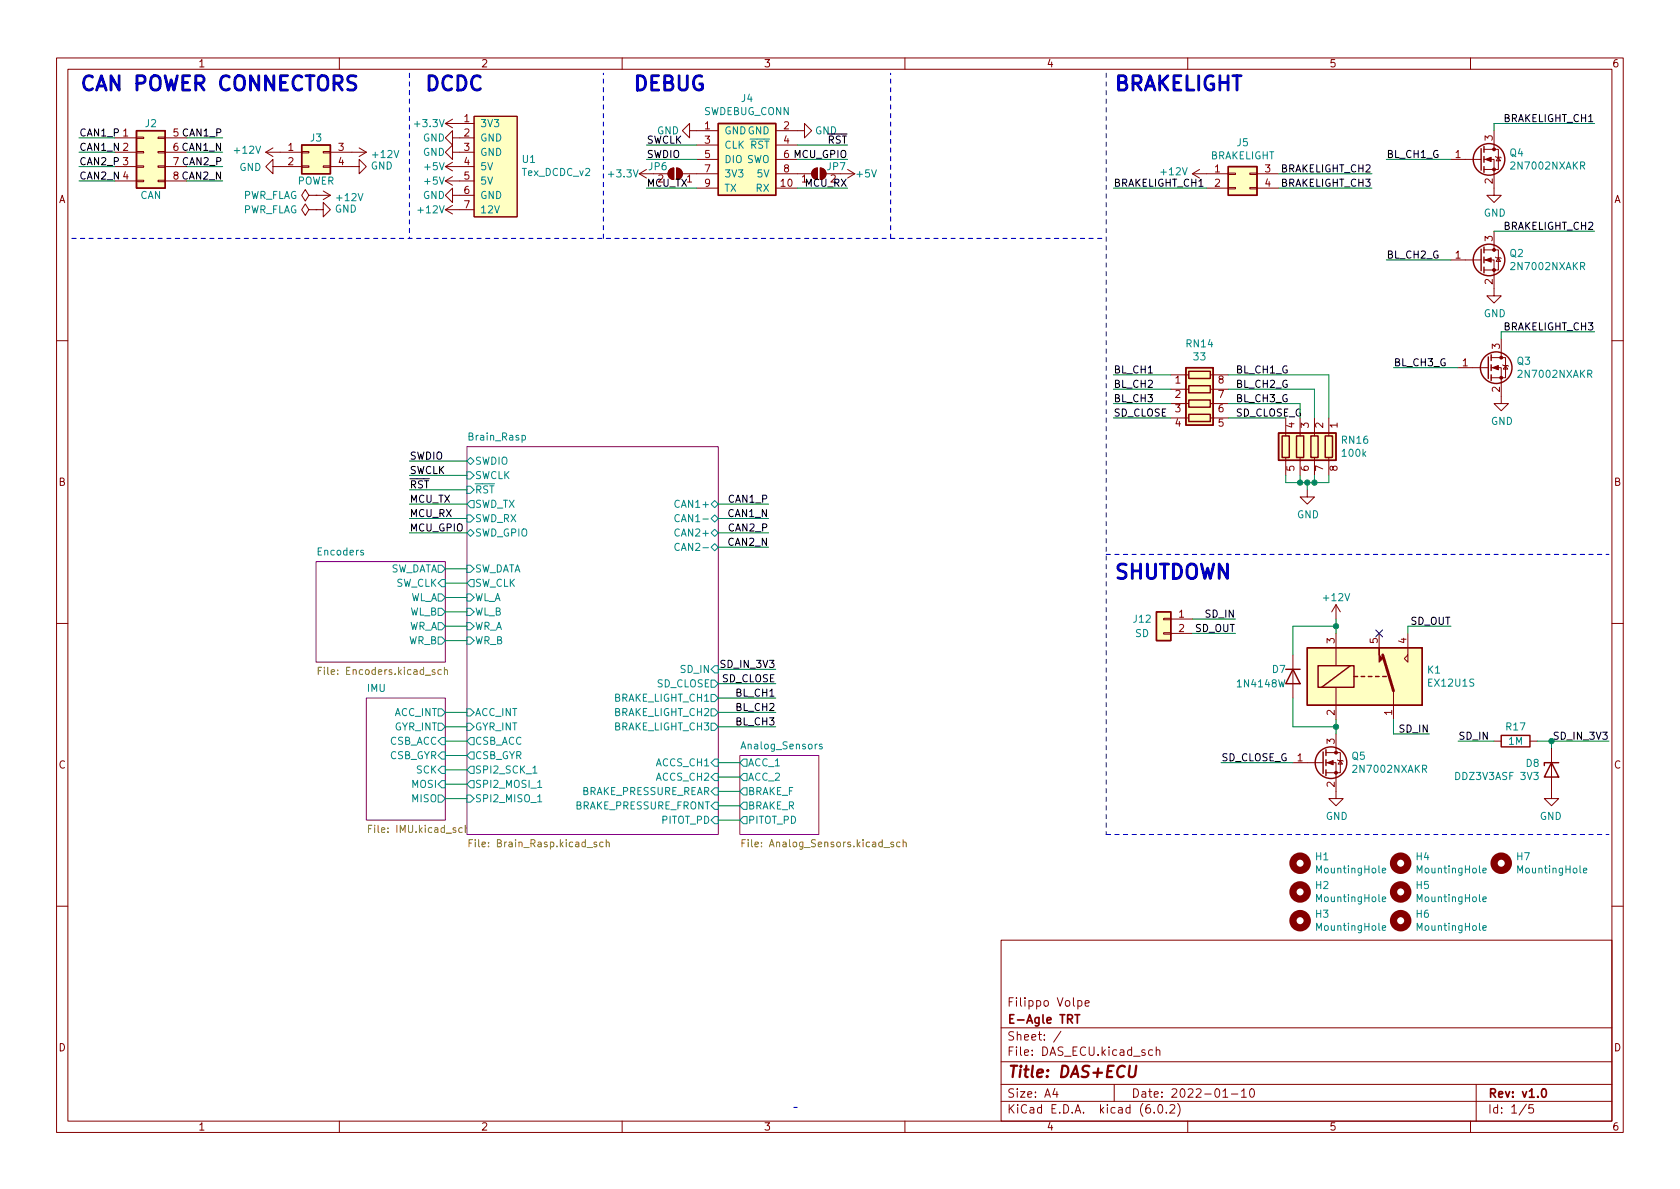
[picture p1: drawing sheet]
<svg xmlns="http://www.w3.org/2000/svg" width="297mm" height="210mm" viewBox="0 0 297 210" stroke-linecap="round" stroke-linejoin="round" font-family="sans-serif">
<g fill="none" stroke="#840000" stroke-width=".18">
<path d="M10 10.2h277v190.1h-277zM12 12.2h273v186.1h-273zM60 10.2v2M110 10.2v2M160 10.2v2M210 10.2v2M260 10.2v2M20.3 24.4h3.8M20.3 26.9h3.8M20.3 29.5h3.8M20.3 32h3.8M24.1 31.9h1.3v.2h-1.3z"/>
<path d="M24.1 29.3h1.3v.3h-1.3zM24.1 26.8h1.3v.2h-1.3zM24.1 24.3h1.3v.2h-1.3zM27.9 31.9h1.3v.2h-1.3zM27.9 29.3h1.3v.3h-1.3zM27.9 26.8h1.3v.2h-1.3zM27.9 24.3h1.3v.2h-1.3zM29.2 24.4h3.8M29.2 26.9h3.8M29.2 29.5h3.8M29.2 32h3.8M47 26.9h6.3"/>
<path d="M47 26.9l1.3 .8M48.3 29.5v-1.3l-1.3 1.3 1.3 1.2v-1.2h5M48.3 26.2l-1.3 .7M53.3 29.3h1.3v.3h-1.3zM53.3 26.8h1.3v.2h-1.3zM54.6 37.1l-.6-1-.7 1 .7 1 .6-1h1.3M54.6 34.5l-.6-1-.7 1 .7 1.1 .6-1.1h1.3M55.9 37.1h.1M55.9 34.5h.1M55.9 37.1h1.2v-1.3l1.3 1.3-1.3 1.2v-1.2M55.9 34.5h2.5M57.1 29.3h1.3v.3h-1.3z"/>
<path d="M57.1 26.8h1.3v.2h-1.3zM57.1 33.8l1.3 .7M58.4 29.5h5.1v-1.3l1.3 1.3-1.3 1.2v-1.2M58.4 26.9h6.4M58.4 34.5l-1.3 .8M63.5 26.2l1.3 .7M64.8 26.9l-1.3 .8M78.7 37.1l1.3 .7M78.7 37.1h5.1M78.7 21.8l1.3 .8M78.7 21.8h5.1M78.7 29.5h5.1"/>
<path d="M78.7 32h5.1M78.7 32l1.3 .8M78.7 29.5l1.3 .7M80 24.4v-1.3l-1.3 1.3 1.3 1.2v-1.2h3.8M80 26.9v-1.3l-1.3 1.3 1.3 1.3v-1.3h3.8M80 34.5v-1.2l-1.3 1.2 1.3 1.3v-1.3h3.8M80 36.3l-1.3 .8M80 21.1l-1.3 .7M80 31.2l-1.3 .8M80 28.7l-1.3 .8M83.8 20.6h7.6v17.7h-7.6zM113 30.7h2.6"/>
<path d="M113 30.7l1.3 .8M114.3 30l-1.3 .7M118.4 30l.7-.3v2a1.02 1.02 0 0 1-.9-.6 1.02 1.02 0 0 1 .2-1.1zM119.6 29.7a1.02 1.02 0 0 1 1 1 1.02 1.02 0 0 1-1 1zM120.6 30.7h6.4M121.9 23.1v-1.3l-1.3 1.3 1.3 1.3v-1.3h5.1M123.2 33.3h3.8M123.2 28.2h3.8M123.2 25.6h3.8M137.2 23.1h5v-1.3l1.3 1.3-1.3 1.3v-1.3M137.2 30.7h6.3M137.2 33.3h3.8"/>
<path d="M137.2 28.2h3.8M137.2 25.6h3.8M143.8 30l.7-.3v2a1.02 1.02 0 0 1-.9-.6 1.02 1.02 0 0 1 .2-1.1zM145 29.7a1.02 1.02 0 0 1 1 1 1.02 1.02 0 0 1-1 1zM148.6 30.7h2.5M149.9 30l1.2 .7M151.1 30.7l-1.2 .8M210.8 30.7h6.4M210.8 30.7l1.3 .8M212.1 30l-1.3 .7M213.4 33.3h3.8M217.2 33.1h1.2v.3h-1.2z"/>
<path d="M217.2 30.6h1.2v.3h-1.2zM221 33.1h1.2v.3h-1.2zM221 30.6h1.2v.3h-1.2zM222.2 30.7h3.9M222.2 33.3h3.9M256.5 28.2h5.4M262.4 28.2h1.8v6.3h1.2l-1.2 1.3-1.3-1.3h1.3M262.4 26.4h2.5v3.6h-2.5M264.2 23.1v3.3M264.4 27.7l.1 .1h.8l.1 .1M264.9 27.8l.4 .6h-.8zM256.5 46h5.4"/>
<path d="M262.4 46h1.8v6.3h1.2l-1.2 1.3-1.3-1.3h1.3M262.4 44.2h2.5v3.5h-2.5M264.2 40.9v3.3M264.4 45.5l.1 .1h.8l.1 .1M264.9 45.6l.4 .6h-.8zM265.4 59.9v3.3M10 60.2h2M207 66.3h3.2M207 68.8h3.2M207 71.4h3.2M207 73.9h3.2M214 66.3h3.2"/>
<path d="M214 68.8h3.2M214 71.4h3.2M214 73.9h3.2M227.3 73.9v3.2M229.9 73.9v3.2M232.4 73.9v3.2M234.9 73.9v3.2M257.8 65h5.3M263.7 65h1.7v6.4h1.3l-1.3 1.2-1.2-1.2h1.2M263.7 63.2h2.5v3.6h-2.5M265.7 64.5l.1 .1h.8l.1 .2M266.2 64.6l.4 .7h-.8z"/>
<path d="M285 60.2h2M227.3 80.9v3.2M229.9 80.9v3.2M231.1 86.6v1.3h1.3l-1.3 1.2-1.2-1.2h1.2M232.4 80.9v3.2M234.9 80.9v3.2M10 110.2h2M205.7 111.9h1.3v.2h-1.3zM205.7 109.3h1.3v.3h-1.3zM207 109.5h3.8M207 112h3.8M228.6 115.8v7.6"/>
<path d="M236.2 106.9v2.6M236.2 112v5.7M236.2 106.9l-.7 1.3M236.2 106.9l.8 1.3M243.8 112v2.5M248.9 112v5.1l-.6-.6 .6-.7M285 110.2h2M228.6 134.9h5.3M234.4 134.9h1.8v6.3h1.3l-1.3 1.3-1.3-1.3h1.3M234.4 133.1h2.6v3.5h-2.6M236.2 121.5v5.7M236.2 129.8v3.3"/>
<path d="M236.5 134.4l.1 .1h.8l.1 .1M237 134.5l.4 .6h-.8zM246.4 122.2v5M264.2 131.1h1.2M270.5 131.1h1.3M274.3 132.3v8.9h-1.3l1.3 1.3 1.3-1.3h-1.3M10 160.2h2M177 166.3h108v32h-108zM190.6 177l.4-.1 .3 .3v.4l-.2 .3h-.5M191.9 177.4l.7-.1-.1-.3-.4-.1-.2 .2v.8h.6M285 160.2h2M60 198.3v2"/>
<path d="M110 198.3v2M160 198.3v2M177 194.8h108M177 191.8h108M177 187.8h108M177 181.8h108M186.5 192.5l-.4 1h1M186.9 193v1M187.6 182.4l-1.3 1.9M197 191.8v3M203.8 185.7l-.4-.1-.3 .3v.4l.1 .3h.6M204.1 196.7v.1"/>
<path d="M204.4 185.8l.2-.2 .4 .1 .1 .9M204.4 185.1v1.5M204.9 195.4l.2-.1a.81 .81 0 0 1 .6 .7 .81 .81 0 0 1-.3 .8h-.2a.81 .81 0 0 1-.6-.6 .81 .81 0 0 1 .3-.8zM206.2 196.7v.1M206.9 195.5l.5-.2 .2 .2 .1 .3-.9 1h.9M208.2 195.1a1.72 1.72 0 0 1 0 2.3M210 198.3v2M216.2 194h.9M217.7 193.5h1.2M219.5 193l.4-.5v1.5M219.5 194h.9M221.1 192.7l.2-.2a.81 .81 0 0 1 .6 .7 .81 .81 0 0 1-.3 .8h-.2a.81 .81 0 0 1-.3-1.3z"/>
<path d="M260 198.3v2M261 191.8v6.5M269.9 195.3l-1.3 1.9M271.1 195.3h-.7l-.1 .7 .2-.1 .5 .1 .2 .2-.1 .5-.2 .1-.6-.1"/>
</g>
<path d="M190.1 179.4h.8M190.5 179.4v1.5M272.8 192.6l.1-.1a.81 .81 0 0 1 .6 .7 .81 .81 0 0 1-.3 .8h-.1a.81 .81 0 0 1-.6-.6 .81 .81 0 0 1 .3-.8z" fill="none" stroke="#840000" stroke-width=".3"/>
<path d="M199.8 188.5l-.2 1.6 .1 .3a.66 .66 0 0 0 1-.3l.2-1.6" fill="none" stroke="#840000" stroke-width=".4"/>
<g fill="#fff" stroke="#fff" stroke-width=".18">
<path d="M130.8 133.6h14v14h-14z"/>
<path d="M64.8 123.4h13.9v21.6h-13.9z"/>
<path d="M55.9 99.3h22.8v17.8h-22.8z"/>
<path d="M82.5 79h44.5v68.6h-44.5z"/>
</g>
<path d="M82.5 79h44.5v68.6h-44.5zM55.9 99.3h22.8v17.8h-22.8zM64.8 123.4h13.9v21.6h-13.9zM130.8 133.6h14v14h-14z" fill="none" stroke="#840084" stroke-width=".18"/>
<g fill="none" stroke="#008484" stroke-width=".18">
<path d="M92.3 77h.4l.2 .2-.1 .6h-.5M64.2 97.4l-.3-.1-.1 .2v.2l.4 .1v.3h-.4M77.5 99.9h.6l.6 .7-.6 .6h-.6zM82.5 81.5l.7-.6 .6 .6-.6 .7zM82.5 83.4h.7l.6 .7-.6 .6h-.7zM82.5 86h.7l.6 .6-.6 .6h-.7zM82.5 99.9h.7l.6 .7-.6 .6h-.7zM82.5 94.2l.7-.6 .6 .6-.6 .7zM82.5 91.1h.7l.6 .6-.6 .6h-.7zM83.2 88.5h.6v1.3h-.6l-.7-.7zM120.1 91.1a.6 .6 0 0 0-.8 .4 .6 .6 0 0 0 .6 .8l.2-.2M120.1 96.2a.6 .6 0 0 0-.8 .4 .6 .6 0 0 0 .6 .7l.2-.1"/>
<path d="M125.7 89.1l.7-.6 .6 .6-.6 .7zM125.7 94.2l.7-.6 .6 .6-.6 .7zM125.7 96.8l.7-.7 .6 .7-.6 .6zM126.4 91.1l.6 .6-.6 .6-.7-.6zM77.5 105h.6l.6 .7-.6 .6h-.6zM77.5 107.6h.6l.6 .6-.6 .6h-.6zM77.5 110.1h.6l.6 .6-.6 .7h-.6zM77.5 112.6h.6l.6 .7-.6 .6h-.6zM78.1 102.5h.6v1.3h-.6l-.6-.7zM82.5 105h.7l.6 .7-.6 .6h-.7zM82.5 107.6h.7l.6 .6-.6 .6h-.7zM82.5 110.1h.7l.6 .6-.6 .7h-.7z"/>
<path d="M82.5 112.6h.7l.6 .7-.6 .6h-.7zM83.2 102.5h.6v1.3h-.6l-.7-.7zM126.4 117.7h.6v1.3h-.6l-.7-.6zM77.5 136.1l.6-.6h.6v1.3h-.6zM77.5 125.3h.6l.6 .7-.6 .6h-.6zM77.5 127.9h.6l.6 .6-.6 .7h-.6zM77.5 133.6l.6-.6h.6v1.2h-.6zM78.1 138h.6v1.3h-.6l-.6-.6zM78.1 130.4h.6v1.3h-.6l-.6-.6zM82.5 125.3h.7l.6 .7-.6 .6h-.7zM82.5 127.9h.7l.6 .6-.6 .7h-.7zM83.2 130.4h.6v1.3h-.6l-.7-.6z"/>
<path d="M83.2 133h.6v1.2h-.6l-.7-.6zM83.2 138h.6v1.3h-.6l-.7-.6zM83.2 135.5h.6v1.3h-.6l-.7-.7zM94.2 136.7h.7M95.1 139.3h.7M125.7 122.8h.7l.6 .6-.6 .7h-.7zM125.7 125.3h.7l.6 .7-.6 .6h-.7zM125.7 127.9h.7l.6 .6-.6 .7h-.7zM125.7 120.3h.7l.6 .6-.6 .6h-.7zM126.4 139.3h.6v1.3h-.6l-.7-.7zM126.4 136.8h.6v1.2h-.6l-.7-.6zM126.4 134.2h.6v1.3h-.6l-.7-.6z"/>
<path d="M131.4 134.2h.7v1.3h-.7l-.6-.6zM131.4 136.8h.7v1.2h-.7l-.6-.6zM131.4 139.3h.7v1.3h-.7l-.6-.7zM145.3 131.7l-.3-.1-.1 .2v.2l.4 .1v.3h-.4M77.5 140.6h.6l.6 .6-.6 .7h-.6zM82.5 140.6h.7l.6 .6-.6 .7h-.7zM95.1 141.8h.7M126.4 141.9h.6v1.2h-.6l-.7-.6zM126.4 144.4h.6v1.3h-.6l-.7-.7zM131.4 141.9h.7v1.2h-.7l-.6-.6zM131.4 144.4h.7v1.3h-.7l-.6-.7zM244.4 153.9l.6-.1-.1-.2-.3-.1-.2 .2 .1 .6h.4"/>
<path d="M244.4 159l.6-.1-.1-.2-.3-.1-.2 .2 .1 .6h.4M262.2 153.9l.6-.1-.1-.2-.3-.1-.2 .2v.6h.5M262.2 159l.6-.1-.1-.2-.3-.1-.2 .2v.6h.5M280 153.9l.6-.1-.1-.2-.4-.1-.1 .2v.6h.5M244.4 164.1l.6-.1-.1-.3h-.3l-.2 .2 .1 .6h.4M262.2 164.1l.6-.1-.1-.3h-.3l-.2 .2v.6h.5"/>
</g>
<g fill="none" stroke="#848400" stroke-width=".18">
<path d="M56.3 118.6h.4M56.9 118h-.6v1.3M78 118.5l-.3-.1-.3 .3 .1 .5h.5M78.6 118.5l.2-.1 .3 .1v.8M78.6 118v1.3M65.2 146.5h.4M65.8 145.9h-.6v1.3M81.7 146.4h-.3l-.3 .2 .1 .5h.5M82.3 146.5l.1-.1h.4v.8M82.3 145.9v1.3M82.9 149.1h.5M83.5 148.5h-.6v1.2"/>
<path d="M106.6 149l-.3-.1-.3 .2 .2 .6h.4M107.2 149l.2-.1 .3 .1v.7M107.2 148.5v1.2M131.2 149.1h.4M131.8 148.5h-.6v1.2M158 149l-.3-.1-.2 .2 .1 .2 .4 .1v.3h-.5M159.1 149l-.3-.1-.3 .2 .1 .6h.5M159.7 149l.2-.1 .3 .1v.7M159.7 148.5v1.2"/>
</g>
<g fill="#ffffc2" stroke="#ffffc2" stroke-width=".18">
<path d="M217.2 29.5h5v5h-5z"/>
<path d="M83.8 20.6h7.6v17.7h-7.6z"/>
<path d="M226.1 76.6h10.1v4.8h-10.1z"/>
<path d="M24.1 23.1h5.1v10.2h-5.1z"/>
<path d="M53.3 25.6h5.1v5.1h-5.1z"/>
<path d="M209.7 65h4.8v10.2h-4.8z"/>
<path d="M127 21.8h10.2v12.7h-10.2z"/>
<path d="M204.5 108.2h2.5v5.1h-2.5z"/>
<path d="M231.1 114.5h20.4v10.2h-20.4z"/>
</g>
<g fill="none" stroke="#840000" stroke-width=".25">
<path d="M24.1 23.1h5.1v10.2h-5.1zM53.3 25.6h5.1v5.1h-5.1zM127 21.8h10.2v12.7h-10.2zM217.2 29.5h5v5h-5zM261.9 26.3v3.8M262.4 25.9v1M262.4 27.7v1M262.4 29.5v1M261.9 44.1v3.8M262.4 43.7v1M262.4 45.5v1M262.4 47.2v1.1"/>
<path d="M209.7 65h4.8v10.2h-4.8zM210.2 65.7h3.8v1.2h-3.8zM210.2 68.2h3.8v1.3h-3.8zM210.2 70.7h3.8v1.3h-3.8zM210.2 73.3h3.8v1.2h-3.8zM226.1 76.6h10.1v4.8h-10.1zM226.7 77.1h1.3v3.8h-1.3zM229.2 77.1h1.3v3.8h-1.3zM231.8 77.1h1.2v3.8h-1.2zM234.3 77.1h1.3v3.8h-1.3zM263.1 63.1v3.8M263.7 62.7v1"/>
<path d="M263.7 64.5v1M263.7 66.3v1M204.5 108.2h2.5v5.1h-2.5zM227.3 118.4h2.6M228.6 118.4l1.3 2.5h-2.6zM231.1 114.5h20.4v10.2h-20.4zM233 117.7h6.4v3.8h-6.4zM238.8 117.7l-5.1 3.8M239.4 119.6h.6M240.7 119.6h.6M241.9 119.6h.7M243.2 119.6h.6"/>
<path d="M244.5 119.6h.6M233.9 133v3.8M234.4 132.6v1M234.4 134.4v1M234.4 136.1v1.1M265.4 130h5.1v2.1h-5.1zM274.3 134.9l1.3 2.5h-2.6zM275.6 134.9h-2.6v.5"/>
<circle cx="263.3" cy="28.2" r="2.79"/>
<circle cx="263.3" cy="46" r="2.79"/>
<circle cx="264.5" cy="65" r="2.79"/>
<circle cx="235.3" cy="134.9" r="2.79"/>
</g>
<g fill="#840000" stroke="#840000" stroke-width=".18">
<path d="M234.7 134.9l1-.4v.7z"/>
<path d="M262.6 46l1.1-.4v.7z"/>
<path d="M119.6 29.7a1.02 1.02 0 0 1 1 1 1.02 1.02 0 0 1-1 1z"/>
<path d="M118.4 30l.7-.3v2a1.02 1.02 0 0 1-.9-.6 1.02 1.02 0 0 1 .2-1.1z"/>
<path d="M263.9 65l1-.4v.8z"/>
<path d="M262.6 28.2l1.1-.4v.8z"/>
<path d="M143.8 30l.7-.3v2a1.02 1.02 0 0 1-.9-.6 1.02 1.02 0 0 1 .2-1.1z"/>
<path d="M145 29.7a1.02 1.02 0 0 1 1 1 1.02 1.02 0 0 1-1 1z"/>
<path d="M243.8 114.5v1.3l.7 .7-.7 .6z"/>
<circle cx="236.2" cy="136.6" r=".25"/>
<circle cx="236.2" cy="133.1" r=".25"/>
<circle cx="264.2" cy="47.7" r=".25"/>
<circle cx="264.2" cy="44.2" r=".25"/>
<circle cx="265.4" cy="66.8" r=".25"/>
<circle cx="265.4" cy="63.2" r=".25"/>
<circle cx="264.2" cy="30" r=".25"/>
<circle cx="264.2" cy="26.4" r=".25"/>
</g>
<g fill="none" stroke="#840000" stroke-width="1.3">
<circle cx="229.9" cy="152.6" r="1.27"/>
<circle cx="229.9" cy="157.7" r="1.27"/>
<circle cx="247.6" cy="157.7" r="1.27"/>
<circle cx="247.6" cy="152.6" r="1.27"/>
<circle cx="265.4" cy="152.6" r="1.27"/>
<circle cx="229.9" cy="162.8" r="1.27"/>
<circle cx="247.6" cy="162.8" r="1.27"/>
</g>
<path d="M244.5 115.8l1.9 6.4" fill="none" stroke="#840000" stroke-width=".51"/>
<path d="M72.4 12.9v29.3M195.6 12.9v134.7M12.7 42.2h182.9M106.7 42.2v-29.3M157.5 42.2v-29.3M195.6 98h88.9M195.6 147.6h88.9M140.3 195.8h.7" fill="none" stroke="#0000c2" stroke-width=".18" stroke-dasharray=".8 .8"/>
<g fill="none" stroke="#008400" stroke-width=".18">
<path d="M14 29.5h6.3M14 24.4h6.3M14 32h6.3M14 26.9h6.3M33 29.5h6.4M33 24.4h6.4M33 32h6.4M33 26.9h6.4M114.3 25.6h8.9M114.3 33.3h8.9M114.3 28.2h8.9M141 25.6h8.9"/>
<path d="M141 33.3h8.9M141 28.2h8.9M196.8 33.3h16.6M226.1 33.3h16.5M226.1 30.7h16.5M245.1 28.2h11.4M281.9 21.8h-17.7v1.3M245.1 46h11.4M264.2 40.9h17.7M281.9 58.7h-16.5v1.2M196.8 66.3h10.2M196.8 71.4h10.2"/>
<path d="M196.8 68.8h10.2M196.8 73.9h10.2M217.2 66.3h17.7v7.6M217.2 68.8h15.2v5.1M217.2 71.4h12.7v2.5M217.2 73.9h10.1M246.4 65h11.4M72.4 84.1h10.1M72.4 81.5h10.1M72.4 89.1h10.1M72.4 86.6h10.1M72.4 91.7h10.1"/>
<path d="M72.4 94.2h10.1M127 89.1h8.9M127 91.7h8.9M127 94.2h8.9M127 96.8h8.9M227.3 84.1v1.2h7.6v-1.2M229.9 84.1v1.2M231.1 85.3v1.3M232.4 84.1v1.2M78.7 110.7h3.8M78.7 100.6h3.8M78.7 108.2h3.8"/>
<path d="M78.7 113.3h3.8M78.7 103.1h3.8M78.7 105.7h3.8M127 118.4h10.2M210.8 112h7.6M210.8 109.5h7.6M236.2 110.7h-7.6v5.1M236.2 109.5v2.5M256.5 110.7h-7.6v1.3M78.7 136.1h3.8M78.7 138.7h3.8M78.7 128.5h3.8"/>
<path d="M78.7 131.1h3.8M78.7 133.6h3.8M78.7 126h3.8M127 128.5h10.2M127 137.4h3.8M127 134.9h3.8M127 126h10.2M127 120.9h10.2M127 123.4h10.2M127 139.9h3.8M215.9 134.9h12.7M228.6 123.4v5.1h7.6"/>
<path d="M236.2 127.2v2.6M246.4 127.2v2.6h6.3M257.8 131.1h6.4M271.8 131.1h12.7M274.3 131.1v1.2M78.7 141.2h3.8M127 145h3.8M127 142.5h3.8"/>
</g>
<path d="M243.2 111.4l1.2 1.2M244.4 111.4l-1.2 1.2" fill="none" stroke="#000084" stroke-width=".18"/>
<g fill="#008400" stroke="#008400" stroke-width=".18">
<circle cx="231.1" cy="85.3" r=".46"/>
<circle cx="232.4" cy="85.3" r=".46"/>
<circle cx="229.9" cy="85.3" r=".46"/>
<circle cx="236.2" cy="110.7" r=".46"/>
<circle cx="236.2" cy="128.5" r=".46"/>
<circle cx="274.3" cy="131.1" r=".46"/>
</g>
<g font-size="3.5" fill="#0000c2">
<text x="14" y="16">CAN POWER CONNECTORS</text>
<text x="74.9" y="16">DCDC</text>
<text x="111.8" y="16">DEBUG</text>
<text x="196.8" y="16">BRAKELIGHT</text>
<text x="196.8" y="102.4">SHUTDOWN</text>
</g>
<text font-size="2.8" fill="#840000" x="178" y="190.6">Title: DAS+ECU</text>
<g font-size="2.1" fill="#840000">
<text x="178" y="178">Filippo Volpe</text>
<text x="178" y="184">Sheet: /</text>
<text x="178" y="181">E-Agle TRT</text>
<text x="178" y="186.7">File: DAS_ECU.kicad_sch</text>
<text x="178" y="196.9">KiCad E.D.A. kicad (6.0.2)</text>
<text x="178" y="194.1">Size: A4</text>
<text x="200" y="194.1">Date: 2022-01-10</text>
<text x="263" y="194.1">Rev: v1.0</text>
<text x="263" y="196.9">Id: 1/5</text>
</g>
<g font-size="1.8" fill="#840000">
<text x="35" y="11.9">1</text>
<text x="85" y="11.9">2</text>
<text x="135" y="11.9">3</text>
<text x="185" y="11.9">4</text>
<text x="235" y="11.9">5</text>
<text x="285" y="11.9">6</text>
<text x="82.1" y="21.6">1</text>
<text x="124.6" y="22.9">1</text>
<text x="138.6" y="22.9">2</text>
<text x="50.9" y="26.7">1</text>
<text x="50.9" y="29.2">2</text>
<text x="59.8" y="26.7">3</text>
<text x="59.8" y="29.2">4</text>
<text x="82.1" y="24.1">2</text>
<text x="82.1" y="26.7">3</text>
<text x="82.1" y="29.2">4</text>
<text x="124.6" y="25.4">3</text>
<text x="124.6" y="27.9">5</text>
<text x="138.6" y="25.4">4</text>
<text x="257.3" y="27.9">1</text>
<text x="263.9" y="24.9" transform="rotate(-90 263.9 24.9)">3</text>
<text x="10.3" y="35.9">A</text>
<text x="82.1" y="31.7">5</text>
<text x="82.1" y="34.3">6</text>
<text x="116.3" y="32.3">2</text>
<text x="121.4" y="32.3">1</text>
<text x="124.6" y="30.5">7</text>
<text x="124.6" y="33">9</text>
<text x="138.1" y="33">10</text>
<text x="138.6" y="30.5">8</text>
<text x="141.7" y="32.3">1</text>
<text x="146.8" y="32.3">2</text>
<text x="214.8" y="30.5">1</text>
<text x="214.8" y="33">2</text>
<text x="223.7" y="30.5">3</text>
<text x="223.7" y="33">4</text>
<text x="263.9" y="32.5" transform="rotate(-90 263.9 32.5)">2</text>
<text x="285.3" y="35.9">A</text>
<text x="82.1" y="36.8">7</text>
<text x="257.3" y="45.7">1</text>
<text x="263.9" y="42.7" transform="rotate(-90 263.9 42.7)">3</text>
<text x="263.9" y="50.3" transform="rotate(-90 263.9 50.3)">2</text>
<text x="258.6" y="64.8">1</text>
<text x="265.2" y="61.7" transform="rotate(-90 265.2 61.7)">3</text>
<text x="207.8" y="67.8">1</text>
<text x="207.8" y="70.4">2</text>
<text x="215.4" y="70.4">7</text>
<text x="215.4" y="67.8">8</text>
<text x="265.2" y="69.3" transform="rotate(-90 265.2 69.3)">2</text>
<text x="207.8" y="72.9">3</text>
<text x="207.8" y="75.4">4</text>
<text x="215.4" y="75.4">5</text>
<text x="215.4" y="72.9">6</text>
<text x="228.9" y="75.7" transform="rotate(-90 228.9 75.7)">4</text>
<text x="231.4" y="75.7" transform="rotate(-90 231.4 75.7)">3</text>
<text x="233.9" y="75.7" transform="rotate(-90 233.9 75.7)">2</text>
<text x="236.5" y="75.7" transform="rotate(-90 236.5 75.7)">1</text>
<text x="228.9" y="83.3" transform="rotate(-90 228.9 83.3)">5</text>
<text x="231.4" y="83.3" transform="rotate(-90 231.4 83.3)">6</text>
<text x="233.9" y="83.3" transform="rotate(-90 233.9 83.3)">7</text>
<text x="236.5" y="83.3" transform="rotate(-90 236.5 83.3)">8</text>
<text x="10.3" y="85.9">B</text>
<text x="285.3" y="85.9">B</text>
<text x="208.4" y="109.2">1</text>
<text x="208.4" y="111.8">2</text>
<text x="236" y="113.8" transform="rotate(-90 236 113.8)">3</text>
<text x="243.6" y="113.8" transform="rotate(-90 243.6 113.8)">5</text>
<text x="248.7" y="113.8" transform="rotate(-90 248.7 113.8)">4</text>
<text x="236" y="131.6" transform="rotate(-90 236 131.6)">3</text>
<text x="236" y="126.5" transform="rotate(-90 236 126.5)">2</text>
<text x="246.1" y="126.5" transform="rotate(-90 246.1 126.5)">1</text>
<text x="10.3" y="135.9">C</text>
<text x="229.4" y="134.6">1</text>
<text x="285.3" y="135.9">C</text>
<text x="236" y="139.2" transform="rotate(-90 236 139.2)">2</text>
<text x="10.3" y="185.9">D</text>
<text x="285.3" y="185.9">D</text>
<text x="35" y="199.9">1</text>
<text x="85" y="199.9">2</text>
<text x="135" y="199.9">3</text>
<text x="185" y="199.9">4</text>
<text x="235" y="199.9">5</text>
<text x="285" y="199.9">6</text>
</g>
<g font-size="1.8" fill="#008484">
<text x="25.7" y="22.5">J2</text>
<text x="73.5" y="22.5">+3.3V</text>
<text x="84.8" y="22.5">3V3</text>
<text x="116.1" y="23.7">GND</text>
<text x="124.4" y="20.3">SWDEBUG_CONN</text>
<text x="128" y="23.7">GNDGND</text>
<text x="131.1" y="18">J4</text>
<text x="41.6" y="27.2">+12V</text>
<text x="54.9" y="25">J3</text>
<text x="65.5" y="30">GND</text>
<text x="66" y="27.9">+12V</text>
<text x="74.8" y="25">GND</text>
<text x="74.8" y="27.6">GND</text>
<text x="84.8" y="25">GND</text>
<text x="84.8" y="27.6">GND</text>
<text x="92.4" y="28.8">U1</text>
<text x="128" y="26.3">CLK~{RST}</text>
<text x="128" y="28.8">DIO SWO</text>
<text x="213.9" y="28.2">BRAKELIGHT</text>
<text x="218.7" y="25.9">J5</text>
<text x="267" y="27.7">Q4</text>
<text x="267.4" y="30">2N7002NXAKR</text>
<text x="24.8" y="35.2">CAN</text>
<text x="42.3" y="30.2">GND</text>
<text x="42.9" y="35.2">PWR_FLAG</text>
<text x="52.5" y="32.6">POWER</text>
<text x="59.7" y="35.6">+12V</text>
<text x="74.8" y="35.2">GND</text>
<text x="75.1" y="32.6">+5V</text>
<text x="75.1" y="30.1">+5V</text>
<text x="84.8" y="30.1">5V</text>
<text x="84.8" y="32.6">5V</text>
<text x="84.8" y="35.2">GND</text>
<text x="92.3" y="31.1">Tex_DCDC_v2</text>
<text x="107.8" y="31.4">+3.3V</text>
<text x="114.7" y="30.1">JP6</text>
<text x="128" y="31.4">3V3</text>
<text x="128" y="33.9">TX</text>
<text x="133.7" y="33.9">RX</text>
<text x="134" y="31.4">5V</text>
<text x="146.3" y="30.1">JP7</text>
<text x="151.5" y="31.4">+5V</text>
<text x="205.4" y="31">+12V</text>
<text x="42.9" y="37.7">PWR_FLAG</text>
<text x="59.2" y="37.6">GND</text>
<text x="74" y="37.7">+12V</text>
<text x="84.8" y="37.7">12V</text>
<text x="262.3" y="38.3">GND</text>
<text x="267" y="45.4">Q2</text>
<text x="267.4" y="47.7">2N7002NXAKR</text>
<text x="262.3" y="56.1">GND</text>
<text x="209.8" y="61.4">RN14</text>
<text x="211.1" y="63.7">33</text>
<text x="268.2" y="64.5">Q3</text>
<text x="268.7" y="66.8">2N7002NXAKR</text>
<text x="83" y="77.9">Brain_Rasp</text>
<text x="263.6" y="75.1">GND</text>
<text x="83.9" y="82.2">SWDIO</text>
<text x="237.3" y="78.5">RN16</text>
<text x="237.4" y="80.8">100k</text>
<text x="83.9" y="84.7">SWCLK</text>
<text x="83.9" y="87.2">~{RST}</text>
<text x="83.9" y="89.8">SWD_TX</text>
<text x="119.8" y="89.8">CAN1+</text>
<text x="83.9" y="94.9">SWD_GPIO</text>
<text x="83.9" y="92.3">SWD_RX</text>
<text x="119.8" y="94.9">CAN2+</text>
<text x="120.2" y="92.3">CAN1-</text>
<text x="229.3" y="91.6">GND</text>
<text x="56.2" y="98.2">Encoders</text>
<text x="68.6" y="101.2">SW_DATA</text>
<text x="83.9" y="101.2">SW_DATA</text>
<text x="120.2" y="97.4">CAN2-</text>
<text x="69.9" y="103.8">SW_CLK</text>
<text x="72.4" y="106.3">WL_A</text>
<text x="83.9" y="103.8">SW_CLK</text>
<text x="83.9" y="106.3">WL_A</text>
<text x="234.1" y="106.3">+12V</text>
<text x="72.2" y="111.4">WR_A</text>
<text x="72.2" y="113.9">WR_B</text>
<text x="72.4" y="108.8">WL_B</text>
<text x="83.9" y="108.8">WL_B</text>
<text x="83.9" y="111.4">WR_A</text>
<text x="83.9" y="113.9">WR_B</text>
<text x="200.5" y="110.1">J12</text>
<text x="200.7" y="112.6">SD</text>
<text x="120.4" y="119">SD_IN</text>
<text x="225" y="119">D7</text>
<text x="252.4" y="119.1">K1</text>
<text x="64.9" y="122.3">IMU</text>
<text x="108.5" y="124.1">BRAKE_LIGHT_CH1</text>
<text x="116.1" y="121.5">SD_CLOSE</text>
<text x="219" y="121.5">1N4148W</text>
<text x="252.7" y="121.4">EX12U1S</text>
<text x="68.8" y="131.7">CSB_ACC</text>
<text x="69.7" y="129.2">GYR_INT</text>
<text x="69.7" y="126.6">ACC_INT</text>
<text x="83.9" y="131.7">CSB_ACC</text>
<text x="83.9" y="126.6">ACC_INT</text>
<text x="83.9" y="129.2">GYR_INT</text>
<text x="108.5" y="126.6">BRAKE_LIGHT_CH2</text>
<text x="108.5" y="129.2">BRAKE_LIGHT_CH3</text>
<text x="266.3" y="129.2">R17</text>
<text x="266.7" y="131.7">1M</text>
<text x="68.8" y="134.2">CSB_GYR</text>
<text x="73.6" y="136.8">SCK</text>
<text x="83.9" y="134.2">CSB_GYR</text>
<text x="83.9" y="136.8">SPI2_SCK_1</text>
<text x="116.1" y="135.5">ACCS_CH1</text>
<text x="131.3" y="132.5">Analog_Sensors</text>
<text x="132.2" y="135.5">ACC_1</text>
<text x="239" y="134.3">Q5</text>
<text x="239.5" y="136.6">2N7002NXAKR</text>
<text x="257.7" y="137.9">DDZ3V3ASF 3V3</text>
<text x="269.8" y="135.6">D8</text>
<text x="72.8" y="139.3">MOSI</text>
<text x="72.8" y="141.9">MISO</text>
<text x="83.9" y="139.3">SPI2_MOSI_1</text>
<text x="83.9" y="141.9">SPI2_MISO_1</text>
<text x="101.6" y="143.1">BRAKE_PRESSURE_FRONT</text>
<text x="102.6" y="140.6">BRAKE_PRESSURE_REAR</text>
<text x="116.1" y="138">ACCS_CH2</text>
<text x="132.2" y="138">ACC_2</text>
<text x="132.2" y="140.6">BRAKE_F</text>
<text x="132.2" y="143.1">BRAKE_R</text>
<text x="117" y="145.7">PITOT_PD</text>
<text x="132.2" y="145.7">PITOT_PD</text>
<text x="234.4" y="145">GND</text>
<text x="272.2" y="145">GND</text>
<text x="232.6" y="152.1">H1</text>
<text x="233" y="154.4">MountingHole</text>
<text x="250.4" y="152.1">H4</text>
<text x="250.8" y="154.4">MountingHole</text>
<text x="268.2" y="152.1">H7</text>
<text x="268.5" y="154.4">MountingHole</text>
<text x="232.6" y="157.2">H2</text>
<text x="233" y="159.5">MountingHole</text>
<text x="250.4" y="157.2">H5</text>
<text x="250.8" y="159.5">MountingHole</text>
<text x="232.6" y="162.3">H3</text>
<text x="233" y="164.6">MountingHole</text>
<text x="250.4" y="162.3">H6</text>
<text x="250.8" y="164.6">MountingHole</text>
</g>
<g font-size="1.8">
<text x="144.1" y="23.7">GND</text>
<text x="265.8" y="21.6">BRAKELIGHT_CH1</text>
<text x="14" y="26.7">CAN1_N 2</text>
<text x="14" y="29.2">CAN2_P 3</text>
<text x="14" y="24.1">CAN1_P 1</text>
<text x="30.6" y="24.1">5 CAN1_P</text>
<text x="30.6" y="26.7">6 CAN1_N</text>
<text x="30.6" y="29.2">7 CAN2_P</text>
<text x="114.3" y="27.9">SWDIO</text>
<text x="114.3" y="25.4">SWCLK</text>
<text x="138.6" y="27.9">6 MCU_GPIO</text>
<text x="144.9" y="25.4">~{RST}</text>
<text x="245.1" y="27.9">BL_CH1_G</text>
<text x="14" y="31.7">CAN2_N 4</text>
<text x="30.6" y="31.7">8 CAN2_N</text>
<text x="114.3" y="33">MCU_TX</text>
<text x="142.4" y="33">MCU_RX</text>
<text x="196.8" y="33">BRAKELIGHT_CH1</text>
<text x="226.5" y="33">BRAKELIGHT_CH3</text>
<text x="226.5" y="30.5">BRAKELIGHT_CH2</text>
<text x="265.8" y="40.6">BRAKELIGHT_CH2</text>
<text x="245.1" y="45.7">BL_CH2_G</text>
<text x="265.8" y="58.4">BRAKELIGHT_CH3</text>
<text x="246.4" y="64.8">BL_CH3_G</text>
<text x="196.8" y="68.6">BL_CH2</text>
<text x="196.8" y="66">BL_CH1</text>
<text x="196.8" y="71.1">BL_CH3</text>
<text x="218.4" y="71.1">BL_CH3_G</text>
<text x="218.4" y="66">BL_CH1_G</text>
<text x="218.4" y="68.6">BL_CH2_G</text>
<text x="196.8" y="73.6">SD_CLOSE</text>
<text x="218.4" y="73.6">SD_CLOSE_G</text>
<text x="72.4" y="83.8">SWCLK</text>
<text x="72.4" y="81.3">SWDIO</text>
<text x="72.4" y="88.9">MCU_TX</text>
<text x="72.4" y="86.3">~{RST}</text>
<text x="128.9" y="88.9">CAN1_P</text>
<text x="72.4" y="94">MCU_GPIO</text>
<text x="72.4" y="91.4">MCU_RX</text>
<text x="128.8" y="91.4">CAN1_N</text>
<text x="128.9" y="94">CAN2_P</text>
<text x="128.8" y="96.5">CAN2_N</text>
<text x="211.3" y="111.7">SD_OUT</text>
<text x="213.2" y="109.2">SD_IN</text>
<text x="249.4" y="110.5">SD_OUT</text>
<text x="127.8" y="118.1">SD_IN_3V3</text>
<text x="127.6" y="120.6">SD_CLOSE</text>
<text x="130.3" y="123.2">BL_CH1</text>
<text x="130.3" y="125.7">BL_CH2</text>
<text x="130.3" y="128.3">BL_CH3</text>
<text x="247.5" y="129.5">SD_IN</text>
<text x="257.8" y="130.8">SD_IN</text>
<text x="275.1" y="130.8">SD_IN_3V3</text>
<text x="215.9" y="134.6">SD_CLOSE_G</text>
</g>
<g font-size="1.8" fill="#848400">
<text x="57.1" y="119.3">File: Encoders.kicad_sch</text>
<text x="65.8" y="147.3">File: IMU.kicad_sch</text>
<text x="83.8" y="149.8">File: Brain_Rasp.kicad_sch</text>
<text x="132.1" y="149.8">File: Analog_Sensors.kicad_sch</text>
</g>
</svg>
